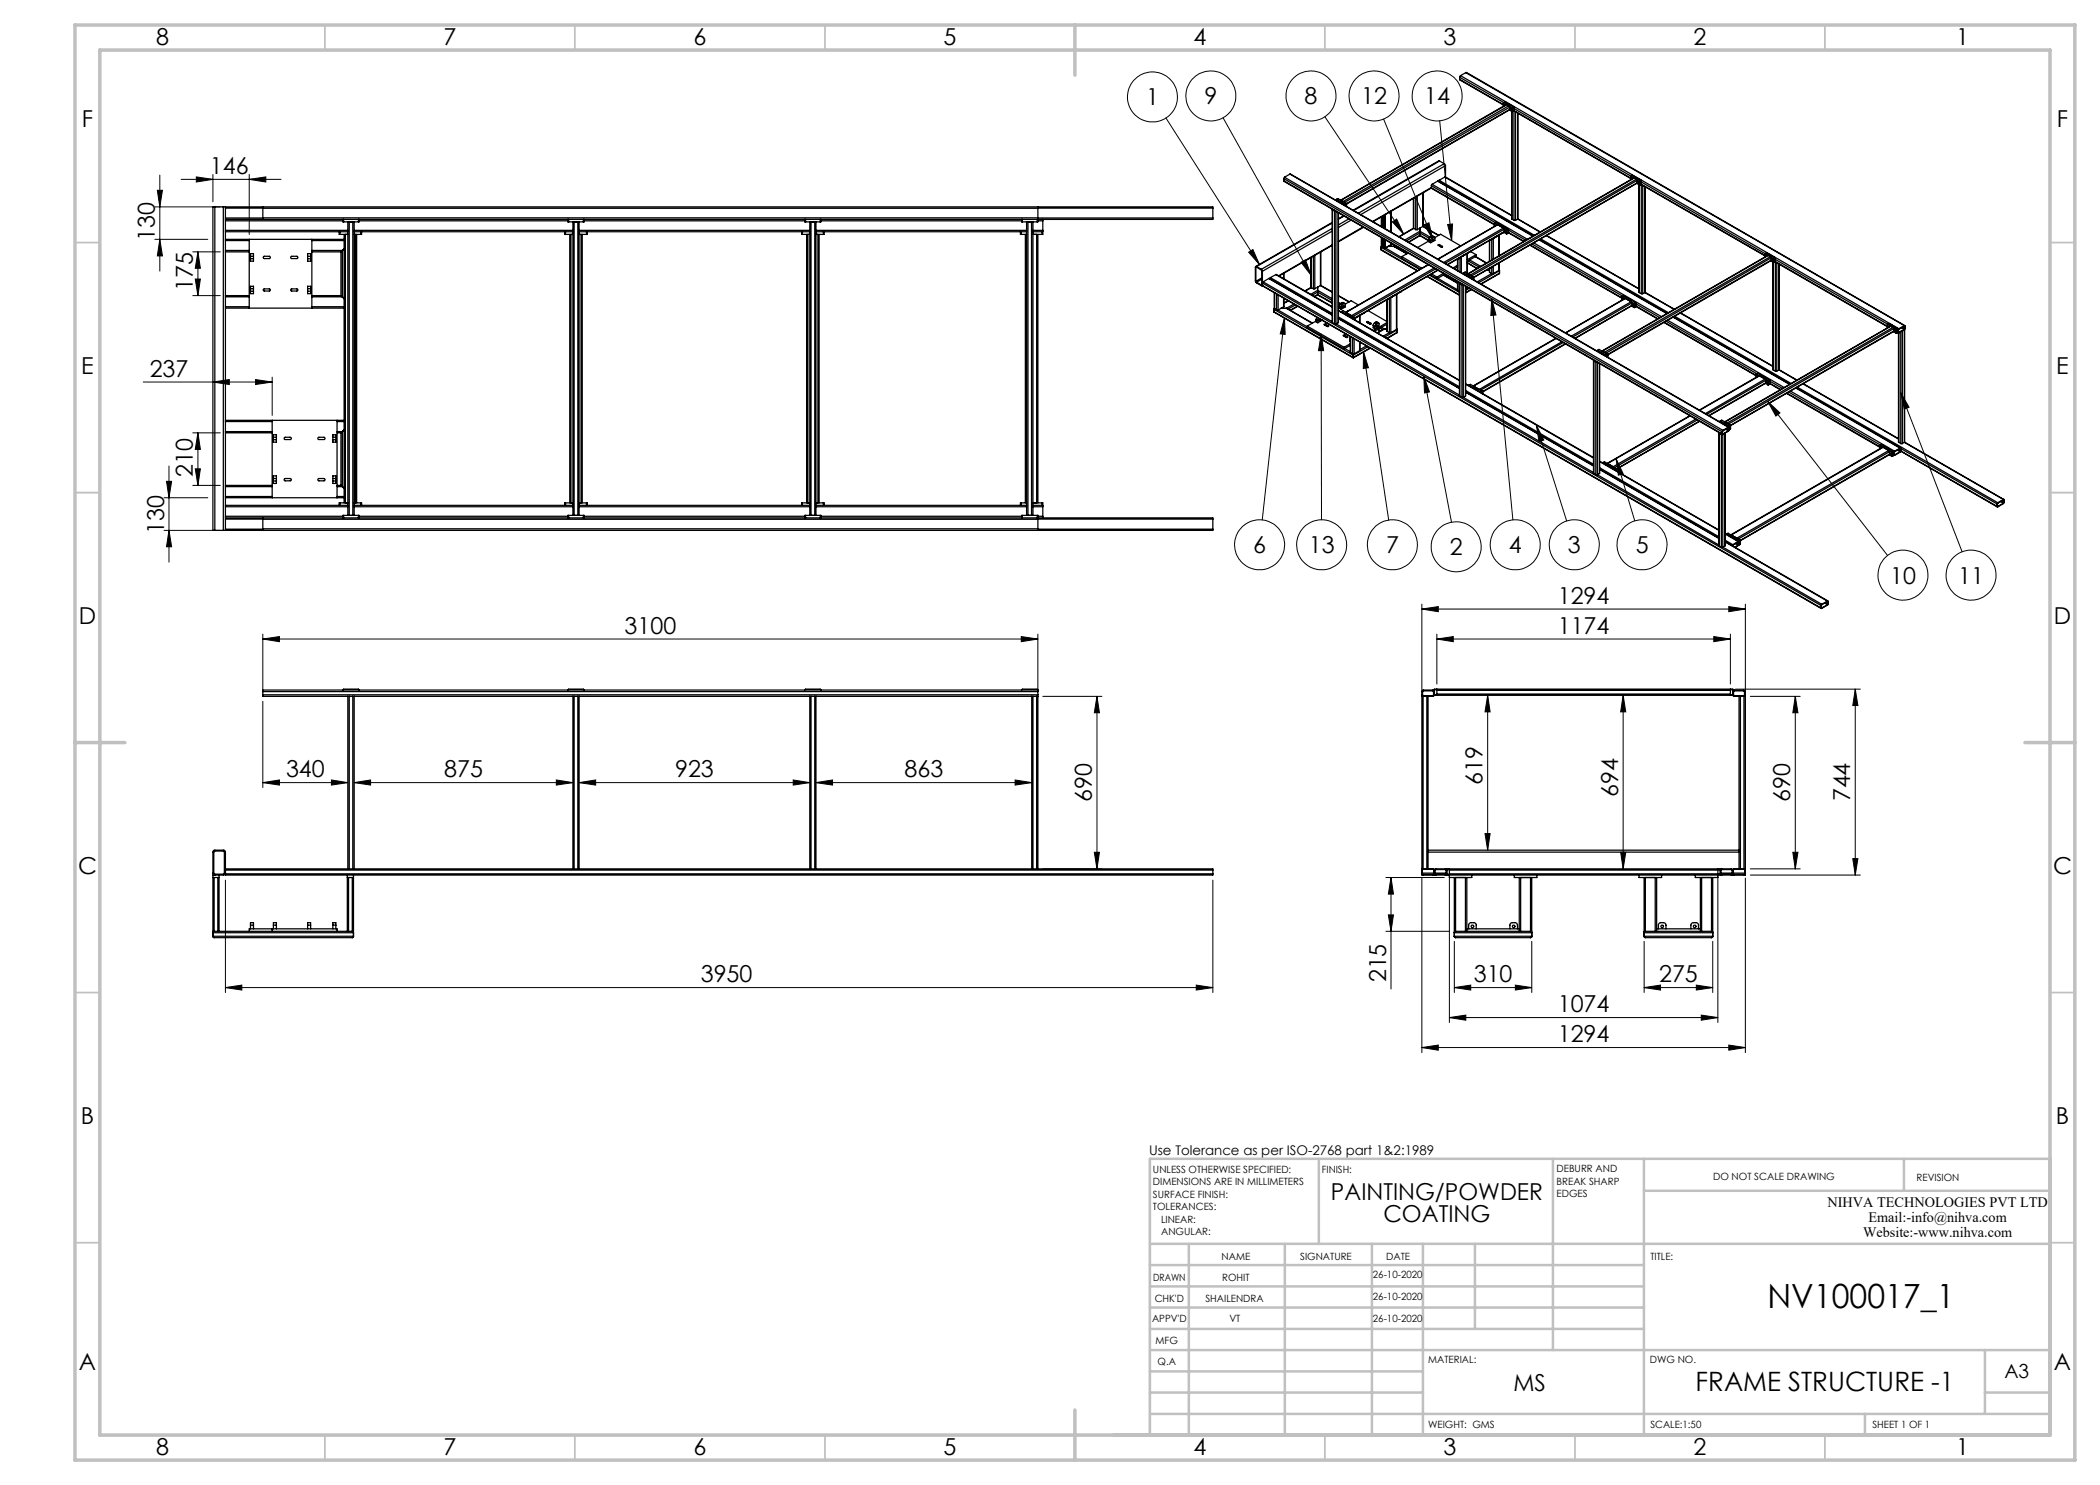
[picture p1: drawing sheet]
<svg xmlns="http://www.w3.org/2000/svg" width="420mm" height="297mm" viewBox="0 0 420 297" stroke-linecap="round" stroke-linejoin="round" font-family="sans-serif">
<g fill="none" stroke="#c0c0c0" stroke-width=".35">
<path d="M65 5v5M115 5v5M165 5v5M265 5v5M315 5v5M365 5v5M15 48.5h5M410 48.5h5M15 98.5h5M410 98.5h5M15 198.5h5M410 198.5h5"/>
<path d="M15 248.5h5M410 248.5h5M65 287v5M115 287v5M165 287v5M265 287v5M315 287v5M365 287v5"/>
</g>
<g fill="none" stroke="#c0c0c0" stroke-width=".5">
<path d="M263.8 231.8v17M310.6 231.8v38.2M328.8 231.8v55.2M328.8 238.2h81.2M380.8 231.8v6.4M410 231.8h-180v55.2M230 248.8h180M230 257.3h98.8M230 253h98.8M237.8 248.8v38.2M257 248.8v38.2M274.4 248.8v38.2"/>
<path d="M284.6 248.8v38.2M295 248.8v17M230 265.8h98.8M230 261.5h98.8M230 278.5h54.6M230 274.3h54.6M230 270h180M397 278.5h13M397 270v12.8M230 282.8h180M373 282.8v4.2"/>
</g>
<path d="M15 5h400v287h-400zM20 10h390v277h-390zM215 5v10M15 148.5h10M405 148.5h10M215 282v10" fill="none" stroke="#c0c0c0" stroke-width=".7"/>
<g fill="none" stroke="#000" stroke-width=".2">
<path d="M31.5 38.1h1l-.5 3.3zM32 35v19.2M36.2 35.9h20M39.3 35.4l3.3 .5-3.3 .5zM42.6 34.9v5.5M49.8 35.9l3.4-.5v1zM49.8 34.9v12M233.2 23.6l18.7 29.3M244.6 23.6l17.7 31.5M265 23.4l15.7 23.4M276.7 23.8l9.9 24M287.9 24.2l2.4 23.9"/>
<path d="M31 47.9h10.6M31 41.4h13.1M32 47.9l.5 3.3h-1zM38.6 50.4h5.5M38.6 59.1h5.5M39.1 55.8h1l-.5 3.3zM39.6 50.4l.5 3.3h-1zM39.6 50.4v8.7M249.7 50.4l.9-.5 1.3 3zM260.2 52.5l.9-.5 1.2 3.1zM278.5 44.4l.8-.6 1.4 3zM284.8 44.9l1-.3 .8 3.2z"/>
<path d="M289.5 44.9l1-.1-.2 3.3zM298.3 59.8l4.3 44.2M298.3 59.8l.9 3.2-1 .1zM28.6 76.4h25.8M42.6 76.4l3.3-.5v1zM51.1 75.9l3.3 .5-3.3 .5zM54.4 75.4v7.7M256.9 63.6l-4.5 40.4M256.9 63.6l.1 3.3-1-.1zM264.2 66.8l.1 37.2M264.2 66.8l.5 3.3h-1zM272.7 70.3l5 33.7"/>
<path d="M272.7 70.3l1 3.3-1 .1zM284.8 75.2l5.5 29.3M284.8 75.2l1.1 3.2-1 .2zM380.2 78.6l1.6 2.9-.9 .3zM380.2 78.6l12.2 31.8M32.8 99.6h8.8M33.3 96.3h1l-.5 3.3zM33.8 93.2v19.2M38.6 86.6h5.5M38.6 97.1h5.5M39.1 93.8h1l-.5 3.3zM39.6 86.6l.5 3.3h-1z"/>
<path d="M39.6 86.6v10.5M307.3 85l6 19.2M307.3 85l1.5 3-1 .3zM323.2 91.7l3.8 12.5M323.2 91.7l1.4 3.1-.9 .2zM353.6 80.3l2.4 2.3-.8 .6zM353.6 80.3l23.9 30.8M32.8 106.1h11.3M33.8 106.1l.5 3.3h-1zM52.6 127.8l3.3-.5v1zM52.6 126.8v11.2M52.6 127.8h155"/>
<path d="M204.3 127.3l3.3 .5-3.3 .5zM207.6 126.8v11.2M208.6 139.3h11.8M219.4 139.3v34.5M219.4 139.3l.5 3.3h-1zM284.4 121.8l3.3-.5v1zM284.4 120.8v17.5M284.4 121.8h64.7M287.4 127.8l3.3-.5v1zM287.4 127.8h58.7M287.4 126.8v10M297.5 139.1v30.9"/>
<path d="M297.5 139.1l.5 3.3h-1zM324.6 139.1l.6 3.3h-1.1zM324.6 139.1v34.7M342.8 127.3l3.3 .5-3.3 .5zM345.8 121.3l3.3 .5-3.3 .5zM346.1 126.8v10M347.1 137.8h25M349.1 120.8v17.5M350.1 139.3h9.9M359.1 139.3l.5 3.3h-1zM359.1 139.3v34.5M371.1 137.8v37.2"/>
<path d="M371.1 137.8l.5 3.3h-1zM52.6 156.5l3.3-.5v1zM52.6 140.3v17.2M52.6 156.5h17M66.3 156l3.3 .5-3.3 .5zM70.8 156.5l3.3-.5v1zM70.8 156.5h43.8M111.3 156l3.3 .5-3.3 .5zM115.8 156.5l3.3-.5v1zM115.8 156.5h46.2M158.6 156l3.4 .5-3.4 .5zM163.2 156.5l3.3-.5v1z"/>
<path d="M163.2 156.5h43.1M203 156l3.3 .5-3.3 .5zM45.1 176v22.5M208.6 173.8h11.8M218.9 170.5h1l-.5 3.3zM242.6 176v22.5M277.2 175.5h11.7M278.2 175.5v22.3M278.2 175.5l.5 3.3h-1zM284.4 175.6v34.9M289.9 175v29.5M297 166.7h1l-.5 3.3z"/>
<path d="M324.1 170.5h1.1l-.6 3.3zM343.6 175v29.5M349.1 175.6v34.9M350.1 175h22M350.1 173.8h9.9M358.6 170.5h1l-.5 3.3zM370.6 171.7h1l-.5 3.3zM45.1 197.5l3.3-.5v1zM45.1 197.5h197.5M239.3 197l3.3 .5-3.3 .5zM277.2 186.3h12.7M277.7 183h1l-.5 3.3z"/>
<path d="M290.9 197.5l3.2-.5v1zM290.9 197.5h15.5M290.9 188.3v10.2M303.1 197l3.3 .5-3.3 .5zM306.4 188.3v10.2M328.8 197.5l3.3-.5v1zM328.8 197.5h13.7M328.8 188.3v10.2M339.3 197l3.2 .5-3.2 .5zM342.5 188.3v10.2M284.4 209.5l3.3-.5v1zM284.4 209.5h64.7"/>
<path d="M289.9 203.5l3.3-.5v1zM289.9 203.5h53.7M340.3 203l3.3 .5-3.3 .5zM345.8 209l3.3 .5-3.3 .5z"/>
<circle cx="230.5" cy="19.4" r="5"/>
<circle cx="242.2" cy="19.2" r="5"/>
<circle cx="262.2" cy="19.2" r="5"/>
<circle cx="274.8" cy="19.2" r="5"/>
<circle cx="287.4" cy="19.2" r="5"/>
<circle cx="251.9" cy="109" r="5"/>
<circle cx="264.3" cy="109" r="5"/>
<circle cx="278.5" cy="109" r="5"/>
<circle cx="291.2" cy="109.4" r="5"/>
<circle cx="303" cy="109" r="5"/>
<circle cx="314.8" cy="109" r="5"/>
<circle cx="328.4" cy="109" r="5"/>
<circle cx="380.6" cy="115" r="5"/>
<circle cx="394.2" cy="115" r="5"/>
</g>
<g fill="#000">
<path d="M39.3 35.4l3.3 .5-3.3 .5zM49.8 35.9l3.4-.5v1z"/>
<path d="M32 47.9l.5 3.3h-1zM31.5 38.1h1l-.5 3.3zM370.6 171.7h1l-.5 3.3zM371.1 137.8l.5 3.3h-1zM297 166.7h1l-.5 3.3zM297.5 139.1l.5 3.3h-1z"/>
<path d="M249.7 50.4l.9-.5 1.3 3zM284.8 75.2l1.1 3.2-1 .2zM307.3 85l1.5 3-1 .3zM298.3 59.8l.9 3.2-1 .1zM323.2 91.7l1.4 3.1-.9 .2zM256.9 63.6l.1 3.3-1-.1zM272.7 70.3l1 3.3-1 .1zM278.5 44.4l.8-.6 1.4 3zM260.2 52.5l.9-.5 1.2 3.1zM353.6 80.3l2.4 2.3-.8 .6zM380.2 78.6l1.6 2.9-.9 .3zM284.8 44.9l1-.3 .8 3.2zM264.2 66.8l.5 3.3h-1zM289.5 44.9l1-.1-.2 3.3z"/>
<path d="M51.1 75.9l3.3 .5-3.3 .5zM42.6 76.4l3.3-.5v1z"/>
<path d="M33.3 96.3h1l-.5 3.3zM33.8 106.1l.5 3.3h-1zM359.1 139.3l.5 3.3h-1zM358.6 170.5h1l-.5 3.3z"/>
<path d="M39.6 86.6l.5 3.3h-1zM39.1 93.8h1l-.5 3.3zM39.6 50.4l.5 3.3h-1zM39.1 55.8h1l-.5 3.3zM278.2 175.5l.5 3.3h-1zM277.7 183h1l-.5 3.3z"/>
<path d="M219.4 139.3l.5 3.3h-1zM218.9 170.5h1l-.5 3.3zM324.6 139.1l.6 3.3h-1.1zM324.1 170.5h1.1l-.6 3.3z"/>
<path d="M284.4 121.8l3.3-.5v1zM345.8 121.3l3.3 .5-3.3 .5z"/>
<path d="M70.8 156.5l3.3-.5v1zM111.3 156l3.3 .5-3.3 .5zM115.8 156.5l3.3-.5v1zM158.6 156l3.4 .5-3.4 .5z"/>
<path d="M163.2 156.5l3.3-.5v1zM203 156l3.3 .5-3.3 .5zM52.6 156.5l3.3-.5v1zM66.3 156l3.3 .5-3.3 .5z"/>
<path d="M239.3 197l3.3 .5-3.3 .5zM45.1 197.5l3.3-.5v1zM204.3 127.3l3.3 .5-3.3 .5zM52.6 127.8l3.3-.5v1zM303.1 197l3.3 .5-3.3 .5zM290.9 197.5l3.2-.5v1zM340.3 203l3.3 .5-3.3 .5zM289.9 203.5l3.3-.5v1zM345.8 209l3.3 .5-3.3 .5zM284.4 209.5l3.3-.5v1z"/>
<path d="M339.3 197l3.2 .5-3.2 .5zM328.8 197.5l3.3-.5v1zM342.8 127.3l3.3 .5-3.3 .5zM287.4 127.8l3.3-.5v1z"/>
</g>
<g fill="none" stroke="#000" stroke-width=".25">
<path d="M291.9 15.9l8.8 5.1M291.9 15.4v.5M291.9 15.4l8.9 5.1M291.9 15.9l8.8 5M292.1 15.1l-.2 .3M292.1 15.1l87.7 50.7M293.2 14.5h.1l87.7 50.6M293.2 14.5l-1.1 .6M293.2 14.5l87.7 50.6M256.8 36.2l87.7 50.7M256.8 35.7l87.6 50.7M256.8 36.2l87.6 50.6"/>
<path d="M256.8 35.7v.5M256.9 35.5l-.1 .2M256.9 35.5l87.7 50.6M258 34.8l87.8 50.6M258 34.8l-1.1 .7M258 34.8l87.7 50.6M267.3 39.9l-.1 .2M267.3 39.9l1.7 .9M267.3 39.9l.3-.2 1.6 1M282.7 39.7l.1 6M282.8 39.6v6.1M283.1 39.4v6.5"/>
<path d="M283.5 39.3v6.6M284.6 38.6v6.7M286.3 37.6l12.5 7.3M286.3 37.6l-11.7 6.7M286.3 37.1v.5M286.3 37.1l12.7 7.4M286.3 37.6l12.5 7.2M286.3 37.5l-11.8 6.8M286.4 36.9l-.1 .2M286.4 36.9l19.1 11M287.5 36.2l19.1 11M287.5 36.2l-1.1 .7"/>
<path d="M287.8 36.1l-.1 .2M287.8 36.1l19.1 11M287.9 32.2h-.1l-17.2 9.8M287.9 32.2l1 .5M287.9 32.2l-17.2 9.9M288.9 32.7l.2 .4M288.9 32.7l-17.2 9.9M289 35.4l13.3 7.7M289 35.4l-1.2 .7M289.1 33.1v2.3M289.1 33.1l-17 9.8M300.8 20.5l-.1 .7"/>
<path d="M300.8 20.5l1.6 1M300.8 20.5l.3-.1 1.6 .9M301.1 21l-.2-.1v.2M301.4 20.9l-33.3 19.1M301.4 20.9l-33.2 19.2 .4 .2 33.2-19.2M301.4 20.9l.4 .2M301.8 21.1l.2 .3M301.9 22l.5 .3M302 21.9l-32.7 18.9M302 21.4v.5M302 21.4l-33.1 19.1M302 21.9l-32.7 18.8"/>
<path d="M302.3 22.3l.1 21.5M302.4 22.3v21.5M302.4 21.5l.1 .2M302.5 21.7v.6M302.5 22.3h-.1M302.7 22.2l23.4 13.5M302.7 21.3l-.3 .2M302.7 21.3l.1 .2M302.7 22.2l-.3 .1M302.8 22.2v21.9M302.8 22.1l23.3 13.5M302.8 21.5l-.3 .2"/>
<path d="M302.8 22.1l-.3 .2M302.8 21.5v.6M302.8 22.1l-.1 .1M302.8 21.7l23.4 13.5M303.1 22.4v21.7M303.5 22.6v21.2M326.2 35.2l.3-.1 1.7 1M326.2 35.2l-.1 .7M326.2 35.2l1.7 1M326.5 35.7l-.1-.1v.2M326.8 35.6l-33.2 19.1M326.8 35.6l-33.1 19.2 .4 .2 33.2-19.2"/>
<path d="M326.8 35.6l.5 .2M327.3 35.8l.1 .3M327.3 36.7l.6 .3 .3-.1M327.4 36.6l-32.6 18.9M327.4 36.1v.5M327.4 36.1l-33 19.1M327.4 36.6l-32.7 18.9M327.8 37v21.5M327.9 36.2l.1 .1M328 36.3v.7l.3-.2M328.2 36.9l24.8 14.2M328.2 36.1l-.3 .1"/>
<path d="M328.2 36.1l.1 .1M328.2 36.8l24.8 14.3M328.3 36.2l-.3 .1M328.3 36.2v.6M328.3 36.9v21.8M328.3 36.8l-.1 .1M328.3 36.4l24.7 14.3M328.5 37.1v21.6M329 37.3v21.2M329 37.4v21.1M43 41.4h-.4v64.7h.4M43 41.4h1.7"/>
<path d="M43 41.4v64.7M44.7 41.4h.4M44.7 41.4v64.7M45.1 41.4h197.5v.2M45.1 41.4v64.7M45.1 47.9h23.7M45.1 50.4h4.7M45.1 59.1h4.7M45.1 46.4h24.5M45.1 50.1h4.7M45.1 48.1h4.7M45.1 59.4h4.7"/>
<path d="M45.1 44.2h23.5M45.1 46.1h24.5M45.1 41.6h7.5M45.1 43.6h7.5M49.8 47.9v13.7M50.1 51.3v-.6h.6v.6M50.1 51.7v.5h.6v-.5M50.1 57.7v-.4h.6v.4M50.1 58.2v.5h.6v-.5M50.1 51.3v.4M50.1 57.7v.5M50.1 51.3h.6"/>
<path d="M50.1 57.7h.6M50.1 58.2h.6M50.1 51.7h.6M50.7 51.3v.4M50.7 57.7v.5M52.6 41.4v.3M52.6 43.6v.3M52.6 41.7v1.9M52.6 43.6h155M52.6 41.7h155M52.7 57.9l1.2-.1 .2 .2-.2 .2h-1.1zM52.7 51.3h1.2l.2 .2-.2 .2h-1.1l-.2-.2z"/>
<path d="M58.1 51.4l.2-.1h1.1l.2 .2-.2 .2h-1.1zM58.1 57.9l1.3-.1 .2 .2-.2 .2h-1.1zM61.5 57.7v-.4h.6v.4M61.5 58.2v.5h.6v-.5M61.5 51.3v-.6h.6v.6M61.5 51.7v.5h.6v-.5M61.5 51.3v.4M61.5 57.7v.5M61.5 51.3h.6M61.5 57.7h.6M61.5 58.2h.6M61.5 51.7h.6"/>
<path d="M62.1 51.3v.4M62.1 57.7v.5M62.4 47.9v13.7M62.4 50.4h5.8M62.4 59.1h5.8M62.4 50.1h6.1M62.4 48.1h6.4M62.4 59.4h6.1M67.8 46.4v.5h1.8M68 46.4v.5M68.2 59.1l.3 .3M68.2 50.4v8.7"/>
<path d="M68.5 50.1l-.3 .3M68.5 59.4l.3 .4M68.5 50.1v9.3M68.6 43.9v.5h3.2v-.5M68.7 43.9v.5M68.8 49.7l-.3 .4M68.8 46.9v53.7M69.1 46.9v53.7M69.6 44.4v58.7M69.9 44.4v58.7M70.6 44.4v58.7M70.8 44.4v58.7"/>
<path d="M70.8 46.4h43.8M70.8 46.1h43.8M71.1 46.9v53.7M71.3 46.9v53.7M71.7 43.9v.5M71.8 44.2h41.8M72.2 46.4v.5M72.3 46.4v.5h-1.5M113 46.4v.5h1.6M113.1 46.4v.5M113.6 43.9v.5h3.2v-.5M113.7 43.9v.5"/>
<path d="M113.9 46.9v53.7M114.2 46.9v53.7M114.6 44.4v58.7M114.8 44.4v58.7M115.6 44.4v58.7M115.8 44.4v58.7M115.8 46.4h46.2M115.8 46.1h46.2M116.2 46.9v53.7M116.5 46.9v53.7M116.7 43.9v.5M116.8 44.2h44.1"/>
<path d="M117.3 46.4v.5M117.4 46.4v.5h-1.6M160.3 46.4v.5h1.7M160.5 46.4v.5M160.9 43.9v.5h3.3v-.5M161.1 43.9v.5M161.3 46.9v53.7M161.6 46.9v53.7M162 44.4v58.7M162.2 44.4v58.7M162.9 44.4v58.7M163.2 44.4v58.7"/>
<path d="M163.2 46.4h42.1M163.2 46.1h42.1M163.6 46.9v53.7M163.8 46.9v53.7M164 43.9v.5M164.2 44.2h40.1M164.7 46.4v.5M164.8 46.4v.5h-1.6M204.1 46.4v.5h1.2M204.2 46.4v.5M204.5 43.9v.5M205.1 46.9v53.7"/>
<path d="M205.3 44.4v58.7M205.6 44.4v58.7M206.3 44.4v58.7M206.6 44.4v58.7M206.6 46.4h2M206.6 46.1h2M207.3 46.9v53.7M207.4 43.9v.5M207.6 41.4v.3M207.6 43.6v.8h-3.3v-.5M207.6 41.7v1.9M207.6 46.9v53.7"/>
<path d="M207.6 44.2h1M207.6 41.6h35M207.6 43.6h35M208.4 46.4v.5M208.6 43.9v.3M208.6 46.1v.3M208.6 44.2v1.9M208.6 46.4v.5h-2M242.6 43.6v.3h-197.5M242.6 41.6v2M251.2 56.3l.1 .1M251.2 53.5v2.8"/>
<path d="M251.3 53.3l-.2 .1v3l1.2 .8 .2-.2M251.3 53.4l-.1 .1M251.3 53.4l1.1 .7v2.8M251.3 53.3l1 .6M251.3 56.4l1 .6M252.3 53.9l.2 .4M252.4 56.9l-.1 .1M252.4 55.6l-1.2 .7M252.4 55.8l-1.1 .6M252.5 57.1l111.7 64.6M252.5 57.1h-.1M252.5 57.1l111.7 64.5"/>
<path d="M252.5 54.3v2.8M252.6 56.4l-.1 .2 111.7 64.5M252.6 56.4l13.9 7.9M253.8 55.7l12.7 7.3M253.8 55.7l-1.2 .7M254.1 55.5l-.2 .2M254.1 55.5l12.4 7.2M254.8 58.5l.1 3.3M254.9 58.6v3.2M255.2 54.9l11.3 6.4M255.2 54.9l-1.1 .6M255.2 54.9l11.3 6.6"/>
<path d="M255.3 58.8v3.2M255.6 59v3M256.7 54.7v1M256.7 59.6v1.7M256.8 59.7l-.1 1.6M256.8 54.6v1.2M262.2 57.4l.1 .1M262.2 51.5v5.9M262.2 57.5l-1.3 .7M262.3 57.5l.4 .2M262.3 51.5v6M262.3 57.5l-1.3 .7"/>
<path d="M262.7 57.7h.3M262.7 51.3v6.4M263 51.1v6.6M263.5 58.1v.3M263.5 58.9v.1M263.5 59l3 1.6M263.5 59l-.6 .3M263.5 57.4v.7M263.5 58.4v.5M263.5 58.1l3 1.7M263.5 58.4l3 1.7M263.5 58.9l3 1.7"/>
<path d="M263.5 58.1l-1.4 .8M263.5 58.4l-1.1 .7M263.5 58.9l-.6 .4M264.1 57.1l-1.1 .6M264.1 50.4v6.7M264.1 57.1l2.4 1.4M264.1 57.1l2.4 1.3M264.2 50.4l-.1 6.7M266.5 41.9v.1M266.5 41.9v22.7M266.5 44.5l-15.4 8.8M266.5 49.1l-10.7 6.1"/>
<path d="M266.5 49l-10.8 6.2M266.5 45.7l-14.2 8.2M266.5 46.2l-14 8.1M266.5 44.6l-15.2 8.7M266.5 42l.4 .2M266.5 42v22.6M266.6 41.9h.1M266.6 41.9l.4 .3M266.9 42.2l.3 .1M266.9 42.2v22.6M267 42.2h.1M267.2 42.3v22.5"/>
<path d="M267.6 42.5v22.1M267.7 42.6l-.1 22M267.7 59.1l2.1 1.3M267.7 59.2l2.1 1.2M268.7 43.2l-1 .5M268.8 43.2l-1.1 .6M269 40.8v.2M269 41v.1M269.2 40.7l-.2 .1M269.2 40.7l.1 .1M269.3 40.8l-.3 .2M269.3 40.8v.5"/>
<path d="M269.8 43.8l-2.1 1.2M270.2 44l-2.5 1.5M272.6 45.4l-4.9 2.9M272.7 45.5l-5 2.9M276.2 49.9l.1 .2M276.2 49.5v.4M276.2 49.5l7.8 4.4M276.2 49.9l7.3 4.2M276.3 49.4l-.1 .1M276.3 47.6l.1 1.8M276.3 50.1l7.2 4.1M276.3 43.4v1.9"/>
<path d="M276.4 49.4l.4 .2M276.4 43.3v2.1M276.4 47.6v1.8M276.8 49.6h.3M276.8 43.1v2.5M276.8 47.8v1.8M277.1 49.6l3.3 1.9M277.1 42.9v2.9M277.1 48v1.6M277.4 59.9l.1 6.4M277.5 59.9v6.4M277.6 49.3h1.2"/>
<path d="M277.9 59.7v6.8M278.2 49l-1.1 .6M278.2 42.3v4.1M278.2 48.6v.4M278.3 48.7l-.1 .3M278.3 42.2v4.3M278.8 49.3l2.6 1.4M278.8 49.3l2.5 1.5M279 49.1l-.2 .2M279.3 49.3l-.2 .1M279.4 58.8l-.1 7.1M279.8 49.5l-.3 .2"/>
<path d="M279.8 49.6l-.2 .1M280 58.5h.1M280 58.5l-2.6 1.4M280.4 51.3v.4l3.7 2.1M280.4 51.3l4 2.4M281.6 50.6l-1.2 .7M282.7 45.6l-2.9 1.7 3-1.6M282.8 45.7l.3 .2M283.1 45.9h.4M284 46.2v.4M284 47.1h.1M284 47.1l1.8 1.1-2.3 1.3"/>
<path d="M284 47.1l-2.3 1.4M284 45.6v.6M284 46.6v.5M284 46.2l2 1.2M284 46.6l1.8 1.1M284 47.1l1.8 1M284 46.2l-3 1.8M284 46.6l-2.7 1.6M284 47.1l-2.3 1.3M284.6 45.3l-1.1 .6M284.6 45.3l3.1 1.8M284.6 45.3l3.2 1.8"/>
<path d="M285.6 52.9l-16.5 9.6M285.7 52.9l-16.5 9.6 1.1 .6 16.5-9.5M285.8 47.9l.3 .2M285.8 47.9v.5l.3 .1M285.9 55l6 3.5M286 55l1.4 .7M286.1 47.4l-.3 .5M286.1 47.4l.3 .2M286.1 48.1v.4M286.3 54.8l1.1 .6M286.3 47.2l.6 .2M286.3 47.2l-.2 .2"/>
<path d="M286.3 47.2l.4 .2M286.4 47.6l-.3 .5M286.7 47.4l.3 .1v.6l-.9 .4M286.7 47.4l-.3 .2M287 47.5l1.1-.7 4 2.4M287.1 53.8l-16.5 9.5M287.4 55.4v.3M287.5 54l-16.5 9.6M287.5 55.7l4 2.3M287.6 54l-16.6 9.6M287.9 48.9l-.3 .1 .7 .5 .2-.2M287.9 48.9l.6 .4"/>
<path d="M287.9 48.9v.3M288.5 49.3v.1M288.7 54.7l-1.3 .7M288.7 55l2.8 1.7M288.7 55l2.8 1.6M289 54.9l-1.6 .8M291.5 56.3l.1 1.8M291.5 51.8v2.3M291.5 53.1l-.9 .5M291.5 53.4l-.6 .4M291.6 51.8h.1M291.6 58.1l.3 .2"/>
<path d="M291.6 51.7v2.4M291.6 56.4v1.7M291.9 56.6l.1 22.6M291.9 59l-6.5-3.7 6.5 3.8M291.9 56.5l.1 .2M292 56.7l.4 .2M292 56.7v22.5M292 56.6v.1M292 51.5v2.9M292 56.7l.5 .2M292.3 54.5v-3.1l1.1-.7v3.9M292.4 56.9l.2 .1"/>
<path d="M292.4 56.9v22.6M292.5 56.9h.1M292.7 57v22.5M292.7 54.6v.2M292.7 54.6l1.7 .9M292.7 54.6l.3-.2 1.7 1M293.1 57.2v22M293.4 57.7l-.3 .2M293.4 57.4v.3M293.5 57.5l-.1 .2M293.5 52.5l1.9 1.2-1.9-1.1M293.5 50.7v4"/>
<path d="M293.5 57.5h.1M293.6 52.2l2.2 1.2M293.8 57.7l-.7 .4M293.9 52l2.2 1.3M294.1 50.3h.1M294.1 50.3l1.1 .6M294.1 50.3l-2.5 1.5M294.3 57.9l-1.2 .6M294.3 57.9l-1.2 .7M294.4 55.5l.1 .2M294.5 55.7v.1M294.7 55.4l-.3 .1"/>
<path d="M294.7 55.4l.1 .1M294.8 55.5l-.3 .2M294.8 55.5v.5M295.1 51.3l2.2 1.3M295.2 50.9l-1.7 1M295.2 50.9v.4l-1.7 .9M297.4 54h.5M297.9 54.4v.1M297.9 53.7v.8M297.9 54.5l.4 .2M298.3 54.7h.4M298.3 54.7l-2.8 1.7"/>
<path d="M298.3 47.9v4.1M298.3 53.4v1.3M298.7 53.3v1.4M298.9 44.6v.7M298.9 44.6l2.4 1.4M298.9 44.6l.3-.2 2.4 1.4M299.2 45.1l-.2-.1v.2M299.5 44.9l-12 6.9M299.5 44.9l1.2 .7M299.5 44.9l-11.9 7M299.8 51.2v-4.1l-1.1 .6v4.1M299.8 54.1l-1.1 .6"/>
<path d="M299.8 52.6v1.5M299.8 54l.1 .1zM299.8 54v.1M299.8 47v4.1M299.8 52.6v1.4M299.8 54.7l-3.6 2.1M299.9 54.6l-.1 .1M299.9 54.1v.5M299.9 54.1l-4.2 2.4M299.9 54.6l-3.7 2.2M300.5 46.6h.1M300.5 46.6l-2.6 1.5v4.2"/>
<path d="M300.7 45.6l.1 .3M300.7 45.6l-12 6.9M300.7 46.5l.6 .3M300.8 46.4l-11.3 6.5M300.8 45.9v.5M300.8 45.9l-11.8 6.8M301.3 46l.1 .1M301.4 46.7l-.1 .1M301.4 46.1v.6M301.6 45.8l-.3 .2M301.6 45.8l.1 .2M301.7 46.6l3 1.7"/>
<path d="M301.7 46l-.3 .1M301.7 46.6l-.3 .1M301.7 46v.6M301.7 46.6l-.4 .2M301.7 46l3.5 2M301.7 46.5l3.1 1.8M302.4 43.8l.4 .3M302.8 44.1h.3M303.5 43.8l-.4 .3M303.5 43.8l4.5 2.6M303.6 43.7l-.1 .1M303.6 43.8l4.5 2.6"/>
<path d="M306 49l18.4 10.7M306 49l18.4 10.6M306.4 48.8l18.2 10.5M306.7 48.6l25.6 14.7M307.8 48l25.6 14.7M307.9 47.9l25.5 14.8M308.1 47.8l25.6 14.7M309.2 47.1l18.6 10.7M309.3 47.1l18.5 10.6M324.4 59.3v.7M324.4 59.3l2.4 1.4M324.4 59.3l.3-.1 2.4 1.3"/>
<path d="M324.8 59.8l-.2-.1v.2M325.1 59.7l-12 6.9M325.1 59.7l1.1 .7M327.8 58.5l.5 .2M328.3 58.7h.2M329 58.5l-.5 .2M329 58.5l5.8 3.4M329 58.5l5.9 3.3M353 50.7v.7M353 50.7l1.7 1M353 50.7l.3-.2 1.7 1M353.3 51.2l-.2-.1 .1 .2"/>
<path d="M353.7 51.1l-33.3 19.1M353.7 51.1l-33.2 19.1 .4 .3 33.2-19.2M353.7 51.1l.4 .2M354.1 51.3l.1 .3M354.1 52.2l.6 .3M354.2 52l-32.6 19M354.2 51.6v.4M354.2 51.6l-33 19.1M354.2 52l-32.7 18.9M354.4 51.8l.2 .1v.2zM354.6 52.4v21.6M354.6 52.5v21.5"/>
<path d="M354.7 51.7l.1 .1M354.8 51.8v.7M354.8 52.5h-.1M355 52.3l22.5 13M355 51.5l-.3 .2M355 51.5l.1 .1M355.1 51.6l-.3 .2M355.1 52.3l-.3 .2M355.1 51.6v.7M355.1 52.4v21.8M355.1 52.3l-.4 .2M355.1 51.9l22.5 13"/>
<path d="M355.4 52.6v21.6M355.8 52.8v21.2M45.1 61.6h23.7M45.1 61.3h4.7M62.4 61.3h6.4M254.7 62.3l.1 .1M254.7 61.8v.5M254.7 61.8l16 9.2M254.7 62.3l16 9.2M254.8 61.7h.1M254.8 61.7l-.1 .1M254.8 62.4l15.9 9.2"/>
<path d="M254.9 61.8l.4 .2M255.3 62h.3M255.6 62l5.8 3.4M256.2 61.7h1.1M256.7 61.3l-1.1 .7M257.3 61.7l5.2 2.9M257.3 61.7l5.1 3M257.6 60.1l-.8 .5M257.7 60.2l-.9 .5M258.8 60.8l-1.5 .9M259.1 61l-1.5 .8M259.5 61.2l-1.4 .9"/>
<path d="M259.6 61.2l-1.5 .9M261.4 65.2l7.4 4.3M261.4 65.2v.3l7.4 4.3M263.2 64.2l-1.8 1M263.2 63.9l.4 .2M263.2 63.9v.5l.4 .2M263.4 63.5l-.2 .4M263.6 64.1v.5M263.7 63.7l-.1 .4M264 63.8h-.1a.17 .17 0 0 0-.1 .3 .17 .17 0 0 0 .3 .1 .17 .17 0 0 0 0-.3M264.1 63.9h.1M264.4 64.1h.1"/>
<path d="M264.4 64.1l-.8 .5M265.1 64.8l-.3 .1 .7 .4h.2v-.1M265.1 64.8l.6 .4M265.1 64.8v.3M265.7 65.2v.1M266.5 64.6l.4 .2M266.9 64.8h.3M267.2 64.8l24.7 14.2M267.6 64.6l-.4 .2M267.7 62.1l24.2 14M267.7 63.7l24.2 14-24.2-14M267.7 61.4l.2 .1-.2 .1"/>
<path d="M267.7 60.5l.4 .2M267.7 63.4l24.2 14M267.7 62.2l24.2 13.9M267.7 60.8l.2 .2M267.7 61.3l.2 .1M267.9 61.2l.3 .2M267.9 61.2v.5l.3 .2M268.2 60.7l-.3 .5M268.2 60.7l.3 .2M268.2 62.3v.1M268.2 61.4v.5M268.3 62.3l.3-.2 2.3 1.4"/>
<path d="M268.3 62.3h-.1M268.3 62.3l2.4 1.4M268.5 60.5l.5 .2M268.5 60.5l-.3 .2M268.5 60.5l.3 .2M268.5 60.9l-.3 .5M268.8 60.7l.3 .1v.6l-.9 .5M268.8 60.7l-.3 .2M268.8 69.5v.3M268.9 67l-.3 .1 .7 .4h.2v-.2M268.9 67l.6 .3M268.9 67v.3"/>
<path d="M269 69.7l1.1 .6M269.1 60.8l1.1-.7 1.5 .9M269.5 67.3v.2M269.7 62.1l-.2 .1M269.9 67.8l.2 .5M269.9 67.8h.2M270.1 67.3v3.3M270.1 67.5l-.2 .3M270.1 68.8l-1.3 .7M270.1 69.1l-1.3 .7M270.1 70.6l.4 .2M270.5 70.8h.3"/>
<path d="M270.5 67.6v3.2M270.7 70.8v.2zM270.7 71.5v.1M270.7 71v.5M270.7 63.7v.1M270.7 63.8h.1M270.8 67.8v3M270.9 63.5l-.2 .2M270.9 63.5l.1 .1M271 63.6l-.3 .2M271 63.6v.4M271.9 70.1l-1.1 .7"/>
<path d="M271.9 63.1v1.4M271.9 68.4v1.7M272 68.4l-.1 1.7M272 63.1v1.5M272.1 68.5l-.1 .1M272.2 68.5l-.2 .1M272.7 62.7h.1M272.7 62.7l-1.7 .9M273.3 69.2l-1.3 .7M273.6 69.4l-2.9 1.6M273.6 64.3l-.3 .1 .7 .4h.2v-.1M273.6 62.1l3.8 2.2"/>
<path d="M273.6 64.3l.6 .4M273.6 64.3v.3M274 69.6l-3.3 1.9M274.1 69.6l-3.4 2M274.2 64.7v.1M274.6 65l.4 .3M274.6 65v.5l.4 .3M274.9 64.6l-.3 .4M274.9 64.6l.3 .2M275 65.3v.5M275.2 64.4l.5 .2M275.2 64.4l-.3 .2"/>
<path d="M275.2 64.4l.3 .2M275.2 64.8l-.2 .5M275.5 64.6l.3 .1v.6l-.8 .5M275.5 64.6l-.3 .2M275.6 65.9l.5 .3-.5-.3M276 65.6l.5 .3M276.3 65.5l.6 .3M276.9 65.8l-1.5 .8M276.9 65.8h.5M276.9 65.8l-1.4 .8M277.4 64.5l-2.8 1.6M277.4 64.8l-2.5 1.4"/>
<path d="M277.5 66.3l.4 .2M277.9 66.5h.3M277.9 66.5l-1.3 .7M279.3 65.9v-7l-1.1 .6v7M279.3 65.9l-1.1 .6M279.3 65.9l.1 .1M279.3 65.9h.1M279.4 66.6l-2 1.1M279.4 66.5v.1M279.4 66.5l-2 1.2M279.4 66v.5M279.4 66l-2.5 1.4"/>
<path d="M292 79.2l.4 .3M292.4 79.5h.3M292.7 79.5l26 15M293.1 79.2l-.4 .3M293.1 79.2h.1M293.1 76.8l25.6 14.7M293.1 78.4l25.6 14.7M293.1 78.1l25.6 14.7M293.1 76.8l25.6 14.8M293.1 78.5l25.6 14.7M293.7 77.1h.1M293.8 77l-.1 .1"/>
<path d="M293.8 77l2.4 1.4M293.8 77l.3-.1 2.4 1.3M296.2 78.4l.1 .2M296.3 78.6h.1M296.5 78.2l-.3 .2M296.5 78.2v.2M296.5 78.4l-.2 .2M296.5 78.4v.3M311.2 67.7l-16.6 9.5M311.2 67.7l-16.5 9.5 1.1 .7 16.5-9.5M312.6 68.5l-16.5 9.5M313.1 68.8l-16.6 9.5"/>
<path d="M313.1 68.8l-16.6 9.6M318.8 72.2l-.1-.2 .1 22.7M318.8 72.2l.4 .2M318.8 72.2v22.5M318.8 72.1h.1M318.8 72.1l.4 .3M319.2 72.4h.2M319.2 72.4v22.5M319.2 72.4h.1M319.5 72.5v22.4M319.5 70.1l-.1 .1M319.5 70.1l1.7 .9"/>
<path d="M319.5 70.1l.3-.2 1.7 .9M319.9 72.7v22M321.2 71l.1 .2M321.3 71.2v.1M321.5 70.8l-.3 .2M321.5 70.8l.1 .2M321.6 71l-.3 .2M321.6 71v.5M326.2 60.4l.2 .2M326.2 60.4l-11.9 6.8M326.3 61.2l.5 .3M326.4 61.1l-11.4 6.6"/>
<path d="M326.4 60.6v.5M326.4 60.6l-11.9 6.8M326.8 60.7l.1 .2M326.9 60.9l-.1 .6M327.1 60.5l-.3 .2M327.1 60.5l.1 .2M327.2 61.3l4.3 2.5M327.2 61.3h-.1M327.2 60.7l-.3 .2M327.2 61.3l-.4 .2M327.2 60.7v.6M327.2 60.8l4.8 2.7"/>
<path d="M327.2 61.2l4.4 2.5M332.8 64.5l18.4 10.6M332.8 64.4l18.4 10.7M333.2 64.2l18.2 10.6M333.6 64.1l23.2 13.4M334.6 63.4l23.3 13.5M334.7 63.4l23.3 13.4M334.9 63.2l23.3 13.5M336.1 62.6l18.5 10.7M336.1 62.6l18.5 10.6M351.2 75.5h.1M351.3 74.8l-.1 .7"/>
<path d="M351.3 74.8l2.3 1.4M351.3 74.8l.2-.2 2.4 1.4M351.5 75.3l-.1-.1v.2M351.9 75.2l-12 6.8M351.9 75.2l-12 6.9M351.9 75.2l1.1 .6M353 75.8l.2 .3M353 75.8l-11.9 6.9M353.1 76.7l.5 .3M353.2 76.5l-11.4 6.6M353.2 76.1v.4M353.2 76.1l-11.9 6.8"/>
<path d="M353.3 76.3l.3 .1v.2l-.3-.1zM353.6 76.2l.1 .1M353.7 76.9l-.1 .1M353.7 76.3v.6M353.9 76l-.3 .2M353.9 76l.1 .2M354 76.8l2.1 1.2M354 76.2l-.3 .1M354 76.8l-.3 .1M354 76.2v.6M354 76.8l-.4 .2M354 76.3l2.5 1.4"/>
<path d="M354 76.7l2.1 1.2M354.6 74l.5 .2M355.1 74.2h.3M355.8 74l-.4 .2M355.8 74l3.5 2.1M355.8 73.9v.1M355.8 73.9l3.6 2.1M357.3 78.7l18.6 10.7M357.4 78.6l18.5 10.7M357.8 78.4l18.3 10.6M358.1 78.2l20.8 12M359.2 77.6l20.8 12"/>
<path d="M359.2 77.5l20.9 12.1M359.4 77.4l40.2 23.1M360.6 76.8l19.1 11M360.6 76.7l19.1 11M377.6 64.9h-.1v.7M377.6 64.9l1.6 .9M377.6 64.9l.3-.2 1.6 1M377.9 65.4l-.3-.1 .1 .2M378.2 65.2l-33.3 19.2M378.2 65.2l-33.2 19.2 .4 .2 33.2-19.1M378.2 65.2l.4 .3M378.6 65.5l.1 .2"/>
<path d="M378.7 66.3l.5 .3 .3-.1M378.7 65.7v.5M378.7 65.7l-33 19.1M379.2 65.8l.1 .2M379.3 66v.6l.2-.1M379.5 66.5l.2 .1M379.5 65.7l-.3 .1M379.5 65.7l.1 .1M379.6 66.5l.2 .1M379.6 66.5h.1M379.6 65.8l-.3 .2M379.6 65.8v.7"/>
<path d="M379.7 66.4l.1 .1M379.7 66.6l.1 21.9M379.8 65.8l-.2 .2M379.8 66.6v21.9M380.2 66.4v22.3M380.3 65.5l.6 .4M380.5 65.4l.4 .3M380.9 65.1l.1 .1v.6l-.1 .2M380.9 65.2v.1M380.9 65.2l-1.2 .7v.5M380.9 65.9v22.6M380.9 65.1l-1.1 .7"/>
<path d="M380.9 66l-1.1 .6M380.9 65.9l-1.1 .6M380.9 65.9l-.4 .3v22.5M380.9 65.7v.2M380.9 65.3v.4M45.1 84.1h23.7M45.1 86.6h9.3M45.1 99.6h23.7M45.1 97.1h9.3M45.1 86.3h9.3M45.1 84.3h9.3M45.1 97.3h9.3"/>
<path d="M45.1 99.3h9.3M54.4 84.1v15.5M54.7 87.5v-.5h.6v.5M54.7 87.9v.5h.6v-.5M54.7 95.7v-.5h.6v.5M54.7 96.2v.5h.6v-.5M54.7 87.5v.4M54.7 95.7v.5M54.7 95.7h.6M54.7 87.5h.6M54.7 87.9h.6M54.7 96.2h.6"/>
<path d="M55.3 87.5v.4M55.3 95.7v.5M56.9 95.7h1.1l.3 .3-.2 .2h-1.1l-.2-.2zM56.9 87.5h1.1l.3 .2-.2 .2h-1.1l-.2-.1zM63.6 87.6l.2-.1h1l.2 .2-.2 .2h-1.1zM63.7 95.7h1.1l.2 .3-.2 .2h-1.1l-.1-.2zM66.6 87.5v-.5h.6v.5M66.6 87.9v.5h.6v-.5M66.6 95.7v-.5h.6v.5M66.6 96.2v.5h.6v-.5M66.6 87.5v.4M66.6 95.7v.5"/>
<path d="M66.6 95.7h.6M66.6 87.5h.6M66.6 87.9h.6M66.6 96.2h.6M67.2 87.5v.4M67.2 95.7v.5M67.4 84.1v15.5M67.4 86.6h.8M67.4 97.1h.8M67.4 86.3h1.1M67.4 84.3h1.4M67.4 97.3h1.1"/>
<path d="M67.4 99.3h1.4M68.2 97.1l.3 .2M68.2 86.6v10.5M68.5 86.3l-.3 .3M68.5 86.3v11M68.5 97.3l.3 .4M68.8 85.9l-.3 .4M318.8 94.7l.4 .2M319.2 94.9h.3M319.4 94.9l24.4 14.1M319.9 94.7l-.4 .2M319.9 92.2l23.9 13.8"/>
<path d="M319.9 93.8l23.9 13.8M319.9 93.6l23.9 13.7M319.9 92.3l23.9 13.8M319.9 93.9l23.9 13.8M320.5 92.6h.1M320.6 92.5l2.4 1.4M320.6 92.5l-.1 .1M320.6 92.5l.3-.1 2.4 1.3M323 93.9l.1 .1M323.1 94h.1M323.3 93.7l-.3 .2M323.3 93.7l.1 .2"/>
<path d="M323.4 93.9l-.3 .1M323.4 93.9v.3M338 83.1l-16.5 9.6M338 83.2l-16.5 9.5 1.2 .6 16.5-9.5M339.4 84l-16.5 9.5M339.9 84.2l-16.6 9.6M339.9 84.3l-16.6 9.5M343.9 86.7l-.1-.2 .1 22.7M343.9 86.7l.4 .2M343.9 86.7v22.5M343.9 86.6h.1M343.9 86.6l.4 .3"/>
<path d="M344.1 84.2l-.1 .2M344.1 84.2l1.7 1M344.1 84.2l.2-.2 1.7 1M344.3 86.9h.3M344.3 86.9v22.5M344.3 86.9h.1M344.3 86.8v.1M344.4 86.4v.4M344.5 86.7l.1 .1M344.6 86.9l.4-.2v22.5M344.6 86.9v22.5M344.6 86.1l-.2 .3"/>
<path d="M345.1 86.6l-.1 22.6M345.1 85.9l.6 .3M345.3 85.8l.5 .2M345.7 85.4l.1 .1M345.7 85.5l.1 .1M345.7 85.5l-1.2 .7v.5M345.7 85.4l-1.1 .7M345.7 86.2l-1.1 .6M345.8 86l-.1 .2M345.8 85.2v.1M345.8 85.6v.4M345.8 86l-.1 .3-1.1 .6-.2-.1"/>
<path d="M345.8 85.3v.7M346 85l-.2 .2M346 85l.1 .2M346.1 85.1l32.6-18.9zM346.1 85.2v.6M346.1 85.2l-.3 .1M346.1 85.8l-.3 .1M376 89.1h-.1l.1 .7M376 89.1l2.4 1.3M376 89.1l.3-.2 2.4 1.4M376.3 89.6l-.2-.1v.2M376.6 89.5l-30.4 17.5"/>
<path d="M376.6 89.5l-30.3 17.5 1.1 .6 30.4-17.5M376.6 89.5l1.2 .6M377.8 90.1l.1 .2M377.8 90.9l.6 .4M377.9 90.9l-29.8 17.2M377.9 90.8v.1M377.9 90.3v.5M377.9 90.3l-30.2 17.5M377.9 90.8l-29.8 17.3M378.1 90.6l.1 .1 .1 .2zM378.4 90.4l.1 .2M378.5 91.2l-.1 .1"/>
<path d="M378.5 90.6v.6M378.7 90.3l-.3 .1M378.7 90.3v.1M378.7 91.1l-.3 .2M378.7 91l.1 .1M378.7 90.4v.7l-.2 .1M378.7 90.4l-.2 .2M378.8 90.9l.1 .1M378.9 90.2l-.2 .4M379.4 90l.6 .3M379.6 90l.5 .2M379.8 88.5l.4 .2"/>
<path d="M380 89.6h.2l-.2 .8-1.1 .7-.2-.1M380 89.7l.1 .1M380 89.7l-1.1 .6-.1 .6M380 89.6l-1.1 .6M380 90.3l-1.1 .7M380.1 90.2l-.1 .1M380.1 89.8v.4M380.2 88.7h.3M380.2 90.2l19.3 11.2M380.2 89.7l19.2 11.1M380.2 90.2l19.2 11.1M380.9 88.5l-.4 .2"/>
<path d="M380.9 88.5l19.8 11.4M380.9 88.4l19.9 11.5M400.7 99.9h.1v.7l-1.2 .8-.2-.1M400.7 100h.1M400.7 100l-1.2 .7v.5M400.7 99.9l-1.1 .6M43 106.1h1.7M44.7 106.1h.4M45.1 103.6h197.5v.2M45.1 101.1h24.5M45.1 101.3h24.5M45.1 103.3h23.5"/>
<path d="M45.1 105.8h7.5M45.1 103.8h7.5M52.6 103.6v.3M52.6 105.8v.3M52.6 103.9v1.9M52.6 105.8h155M52.6 103.9h155M68 100.6v.5M68.6 103.6v-.5h3.2v.5M68.7 103.1v.5M69.6 100.6h-1.8v.5M70.8 101.1h43.8"/>
<path d="M70.8 100.6h1.5v.5M70.8 101.3h43.8M71.7 103.1v.5M71.8 103.3h41.8M72.2 100.6v.5M113.1 100.6v.5M113.6 103.6v-.5h3.2v.5M113.7 103.1v.5M114.6 100.6h-1.6v.5M115.8 101.1h46.2M115.8 100.6h1.6v.5M115.8 101.3h46.2"/>
<path d="M116.7 103.1v.5M116.8 103.3h44.1M117.3 100.6v.5M160.5 100.6v.5M160.9 103.6v-.5h3.3v.5M161.1 103.1v.5M162 100.6h-1.7v.5M163.2 101.1h42.1M163.2 100.6h1.6v.5M163.2 101.3h42.1M164 103.1v.5M164.2 103.3h40.1"/>
<path d="M164.7 100.6v.5M204.2 100.6v.5M204.3 103.6v-.5h3.3v.8M204.5 103.1v.5M205.3 100.6h-1.2v.5M206.6 100.6h2v.5M206.6 101.1h2M206.6 101.3h2M207.4 103.1v.5M207.6 105.8v.3M207.6 103.9v1.9M207.6 103.3h1"/>
<path d="M207.6 105.8h35M207.6 103.8h35M208.4 100.6v.5M208.6 101.1v.2M208.6 103.3v.3M208.6 101.3v2M242.6 105.8v.3h-197.5M242.6 103.8v2M343.9 109.2l.4 .2M344.3 109.4h.3M344.6 109.4l19.7 11.5M345 109.2l-.4 .2"/>
<path d="M345.1 106.7l2.7 1.6M345.1 108.3l20.5 11.9M345.1 108.4l20.4 11.8M345.1 108.1l1.5 .8M345.1 106.8l2.5 1.5M345.3 106.9h.1M345.3 106.8v.1M345.3 106.8l2.4 1.4M345.3 106.8l.3-.2 2.4 1.4M346.6 108.9l-.2 .2M347.1 108.7l.5 .3M347.3 108.6l.4 .3"/>
<path d="M347.6 108.3l.2 .1M347.6 108.4h.1M347.6 108.4l-1.1 .8M347.6 108.3l-1 .6M347.6 109l-.7 .4M347.7 108.9l-.1 .1M347.7 108.4v.5M347.7 108.2l.1 .1M347.8 108.8l-.1 .3-.7 .4M347.8 108.9h.1M347.8 108.3v.6M348 108l-.3 .2"/>
<path d="M348 108l.1 .2M348.1 108.2v.6M348.1 108.2l-.3 .1M348.1 108.8l-.3 .1M399.4 100.8v.5M399.5 101.2l.1 .1M399.6 100.5l-.2 .3M400.1 100.3l.6 .3M400.3 100.2l.5 .3M400.7 100.6l-1.1 .7M400.8 100.5l-.1 .1M400.8 100v.5"/>
<path d="M52.6 139v.3h17M52.6 139h155M52.6 138.3v.7M52.6 138.3h155M68.6 138l.1-.2h3l.1 .2M69.6 139.3h.3M69.6 139.3v34.5M69.9 139.3h.7M69.9 139.3v34.5M70.6 139.3h.2M70.6 139.3v34.5M70.8 139.3h43.8"/>
<path d="M70.8 139.3v34.5M113.6 138l.1-.2h3l.1 .2M114.6 139.3h.2M114.6 139.3v34.5M114.8 139.3h.8M114.8 139.3v34.5M115.6 139.3h.2M115.6 139.3v34.5M115.8 139.3h46.2M115.8 139.3v34.5M160.9 138l.2-.2h2.9l.2 .2M162 139.3h.2"/>
<path d="M162 139.3v34.5M162.2 139.3h.7M162.2 139.3v34.5M162.9 139.3h.3M162.9 139.3v34.5M163.2 139.3h43.1M163.2 139.3v34.5M204.3 138l.2-.2h2.9l.2 .2M206.3 139.3h.3M206.3 139.3v34.5M206.6 139.3h.7M206.6 139.3v34.5"/>
<path d="M207.3 139.3h.3M207.3 139.3v34.5M207.6 138v.3M207.6 138h-155v.3M207.6 139v.3M207.6 138.3v.7M207.6 139.3v34.5M284.6 138.2h2l.1 .9h-2.1zM284.6 139.3h2l.3-.3v-1.2h59.7v1.3l.1 .1 2.1 .1M284.6 139.3h-.2v35.5M284.6 139.3v34.5M285.4 139.3v34.5"/>
<path d="M285.6 139.3v34.5M286.9 138.3l-.3-.3h-2l-.2 .2v.9l.3 .2M286.9 139.1h59.7M286.9 138.9h.5M286.9 138h.5M287.4 138.8h58.7M287.4 138.1h58.7M287.4 137.8v1.3M346.1 137.8v1.3M346.1 138.9h.5M346.1 138h.5M346.6 138.3l.3-.3h2l.2 .3v.7l-.3 .3"/>
<path d="M346.7 138.2h2.2v.9h-2.1zM347.8 139.3v34.5M348.1 139.3v34.5M348.8 139.3h.3v35.5M348.8 139.3v34.5M364.2 121.1v.5M364.3 121.6h.1M364.3 120.9l-.1 .2M364.9 120.6l.6 .4M365.1 120.5l.4 .3M365.5 120.2h.1v.8l-1.3 .7-.1-.1M365.5 120.3h.1"/>
<path d="M365.5 120.3l-1.2 .7v.6M365.5 120.2l-1.2 .7M365.5 121l-1.2 .6M365.5 120.8v.2M365.5 120.3v.5M42.6 175.5h1.2M42.8 170.3l1.9-.1 .2 .2v4.3l-.1 .1-2-.1zM42.8 175.5v10.8M43.6 175.5v10.8M43.8 175v11.3M45.1 174.8v.2h197.5v-.2M45.1 174.6l-.3 .4h-2.2v11.3h.2"/>
<path d="M45.1 174.8l-.1-4.5-.2-.3h-2l-.2 .4v4.3l.4 .3M45.1 174.8h197.5M45.1 174h197.5M45.1 173.8h24.5M69.5 175v11.3M69.5 175.5h1.2M69.6 173.8h.3M69.7 175.5v10.8M69.9 173.8h.7M70.4 175.5v10.8M70.6 173.8h.2M70.7 175v11.3h-.3"/>
<path d="M70.8 173.8h43.8M114.6 173.8h.2M114.8 173.8h.8M115.6 173.8h.2M115.8 173.8h46.2M162 173.8h.2M162.2 173.8h.7M162.9 173.8h.3M163.2 173.8h43.1M206.3 173.8h.3M206.6 173.8h.7M207.3 173.8h.3"/>
<path d="M207.6 173.8h35v.2M242.6 174v.8M284.4 174.8l.2 .2M284.4 174.8v.2h64.7v-.2M284.4 173.8h.2M284.5 174.6h2.2M284.5 173.9h2.1l.1 .9-2.1 .1-.1-.1zM284.6 173.8h2.1l.2 .2v.8M284.6 173.8l-.2 .2M285.6 170h62.2M285.6 170.4h62.2M286.9 174.1l.2-.3h2.1l.1 .3"/>
<path d="M286.9 174.7l.3 .3M286.9 174.8l-.3 .2M287 174l2.1-.1 .1 .9-.1 .1h-2zM287 174.6h2.2M289.3 174.7l-.2 .3M289.3 175v-1.2h54.8v1.2M289.3 174.9h.6M289.3 173.9h.6M289.9 174.8h53.7M289.9 174h53.7M289.9 173.8v1.7h4.5v-.5M290.9 175.5v10.8h.2"/>
<path d="M291.1 175.5v10.8M293.1 175.5v10.8M293.4 175.5v10.8M302.9 175v.5h4.5v-.5M303.8 175.5v10.8M304.1 175.5v10.8M306.1 175.5v10.8M306.4 175.5v10.8h-.3M327.8 175v.5h4.5v-.5M328.8 175.5v10.8h.3M329.1 175.5v10.8M331 175.5v10.8"/>
<path d="M331.3 175.5v10.8M340.1 175.5v10.8M340.3 175.5v10.8M342.3 175.5v10.8M342.5 175.5v10.8h-.2M343.6 173.8v1.7h-4.5v-.5M343.6 174.9h.5M343.6 173.9h.5M344.1 174.1l.1-.3h2.2l.2 .3M344.1 174.7l.2 .3M344.2 174.6h2.2M344.2 174l2.1-.1 .1 .8-.1 .2h-2z"/>
<path d="M346.6 174.7l-.3 .3M346.6 174.8l.2 .2M346.7 174.6h2.2M346.7 173.9h2.1l.1 .9-2.1 .1zM348.8 173.8l.3 .2M348.8 173.8h-2.1l-.1 .1v.9M348.8 173.8h.3M349.1 174.8l-.3 .2M42.6 187.3l.2 .2h27.6l.3-.2M42.6 186.5v.8M42.6 186.5h28.1M42.6 187.3h28.1"/>
<path d="M42.8 186.3l-.2 .2M42.8 186.3h.8M43.6 186.3h.2M43.8 186.3h25.7M49.8 186.3v-.5h17.6v.5M50.1 185v-.5h.6v.5M50.1 185h.6M50.1 185v.8M50.7 185v.8M54.4 185.8v.5M54.7 185v-.5h.6v.5M54.7 185h.6"/>
<path d="M54.7 185v.8M55.3 185v.8M61.5 185v-.5h.6v.5M61.5 185h.6M61.5 185v.8M62.1 185v.8M66.6 185v-.5h.6v.5M66.6 185h.6M66.6 185v.8M67.2 185v.8M69.5 186.3h.2M69.7 186.3h.7"/>
<path d="M70.4 186.3l.3 .2M70.7 186.5v.8M290.9 187.3l.2 .2h15l.3-.2M290.9 186.5h15.5M290.9 187.3h15.5M290.9 186.5v.8M291.1 186.3l-.2 .2M291.1 186.3h2M293.1 186.3h.3M293.4 185.8h10.4M293.4 186.3h10.4M293.7 185.8l.1-1 .3-.3h.8l.3 .2v1.1"/>
<path d="M302 185.8v-1l.4-.3 1 .2 .1 1.1M303.8 186.3h.3M304.1 186.3h2M306.1 186.3l.3 .2M306.4 186.5v.8M328.8 187.3l.3 .2h13.2l.2-.2M328.8 186.5h13.7M328.8 187.3h13.7M328.8 186.5v.8M329.1 186.3l-.3 .2M329.1 186.3h1.9M331 186.3h.3"/>
<path d="M331.3 185.8h8.8M331.3 186.3h8.8M331.7 185.8v-.9l.1-.2 .9-.2a.49 .49 0 0 1 .5 .5v.8M338.2 185.8v-1l.4-.3h.7l.3 .2 .1 1.1M340.1 186.3h.2M340.3 186.3h2M342.3 186.3l.2 .2M342.5 186.5v.8"/>
<circle cx="302.2" cy="21.8" r=".13"/>
<circle cx="327.7" cy="36.5" r=".14"/>
<circle cx="286.6" cy="48" r=".17"/>
<circle cx="301.1" cy="46.2" r=".14"/>
<circle cx="268.7" cy="61.3" r=".18"/>
<circle cx="275.4" cy="65.2" r=".18"/>
<circle cx="326.7" cy="61" r=".14"/>
<circle cx="379" cy="66.2" r=".14"/>
<circle cx="294.5" cy="185.3" r=".26"/>
<circle cx="302.7" cy="185.3" r=".26"/>
<circle cx="332.4" cy="185.3" r=".26"/>
<circle cx="338.9" cy="185.3" r=".26"/>
</g>
<text font-size="6.7" x="353.5" y="261.6">NV100017_1</text>
<text font-size="5.3" x="339.1" y="278.3">FRAME STRUCTURE -1</text>
<g font-size="4.7">
<text x="31.2" y="9">8</text>
<text x="88.7" y="9">7</text>
<text x="138.7" y="9">6</text>
<text x="188.7" y="9">5</text>
<text x="238.7" y="9">4</text>
<text x="288.7" y="9">3</text>
<text x="338.7" y="9">2</text>
<text x="391.2" y="9">1</text>
<text x="229.2" y="21.1">1</text>
<text x="240.9" y="20.9">9</text>
<text x="260.9" y="20.9">8</text>
<text x="272.2" y="20.9">12</text>
<text x="284.9" y="20.9">14</text>
<text x="16.4" y="25.5">F</text>
<text x="411.4" y="25.5">F</text>
<text x="42" y="34.8">146</text>
<text x="31" y="48.2" transform="rotate(-90 31 48.2)">130</text>
<text x="38.6" y="58.1" transform="rotate(-90 38.6 58.1)">175</text>
<text x="16.3" y="74.7">E</text>
<text x="29.9" y="75.4">237</text>
<text x="411.2" y="74.7">E</text>
<text x="38.6" y="95.4" transform="rotate(-90 38.6 95.4)">210</text>
<text x="32.8" y="106.8" transform="rotate(-90 32.8 106.8)">130</text>
<text x="250.6" y="110.6">6</text>
<text x="261.8" y="110.6">13</text>
<text x="277.2" y="110.6">7</text>
<text x="290" y="111">2</text>
<text x="301.8" y="110.6">4</text>
<text x="313.6" y="110.6">3</text>
<text x="327.1" y="110.6">5</text>
<text x="378" y="116.7">10</text>
<text x="391.6" y="116.7">11</text>
<text x="15.8" y="124.7">D</text>
<text x="311.6" y="120.8">1294</text>
<text x="410.8" y="124.7">D</text>
<text x="124.9" y="126.8">3100</text>
<text x="311.6" y="126.8">1174</text>
<text x="57.2" y="155.5">340</text>
<text x="88.8" y="155.5">875</text>
<text x="135" y="155.5">923</text>
<text x="180.9" y="155.5">863</text>
<text x="218.4" y="160.4" transform="rotate(-90 218.4 160.4)">690</text>
<text x="296.5" y="156.9" transform="rotate(-90 296.5 156.9)">619</text>
<text x="323.6" y="159.4" transform="rotate(-90 323.6 159.4)">694</text>
<text x="358.1" y="160.4" transform="rotate(-90 358.1 160.4)">690</text>
<text x="370.1" y="160.3" transform="rotate(-90 370.1 160.3)">744</text>
<text x="15.6" y="174.7">C</text>
<text x="410.6" y="174.7">C</text>
<text x="140.2" y="196.5">3950</text>
<text x="277.2" y="196.5" transform="rotate(-90 277.2 196.5)">215</text>
<text x="294.8" y="196.5">310</text>
<text x="331.8" y="196.5">275</text>
<text x="311.6" y="202.5">1074</text>
<text x="311.6" y="208.5">1294</text>
<text x="16.2" y="224.7">B</text>
<text x="411.2" y="224.7">B</text>
<text x="266.2" y="239.9">PAINTING/POWDER</text>
<text x="276.7" y="244.4">COATING</text>
<text x="15.8" y="274">A</text>
<text x="410.8" y="274">A</text>
<text x="302.7" y="278.3">MS</text>
<text x="31.2" y="291">8</text>
<text x="88.7" y="291">7</text>
<text x="138.7" y="291">6</text>
<text x="188.7" y="291">5</text>
<text x="238.7" y="291">4</text>
<text x="288.7" y="291">3</text>
<text x="338.7" y="291">2</text>
<text x="391.2" y="291">1</text>
</g>
<text font-size="3.9" x="400.9" y="275.5">A3</text>
<g font-size="2.9">
<text x="365.5" y="241.3">NIHVA TECHNOLOGIES PVT LTD</text>
<text x="373.7" y="244.3">Email:-info@nihva.com</text>
<text x="372.6" y="247.3">Website:-www.nihva.com</text>
</g>
<text font-size="2.7" x="229.8" y="231.1">Use Tolerance as per ISO-2768 part 1&amp;2:1989</text>
<g font-size="2">
<text x="230.6" y="234.6">UNLESS OTHERWISE SPECIFIED:</text>
<text x="230.6" y="237.1">DIMENSIONS ARE IN MILLIMETERS</text>
<text x="230.6" y="239.6">SURFACE FINISH:</text>
<text x="264.4" y="234.6">FINISH:</text>
<text x="311.3" y="234.5">DEBURR AND</text>
<text x="311.3" y="237">BREAK SHARP</text>
<text x="311.3" y="239.5">EDGES</text>
<text x="342.6" y="236">DO NOT SCALE DRAWING</text>
<text x="383.3" y="236.2">REVISION</text>
<text x="230.6" y="242.1">TOLERANCES:</text>
<text x="232.2" y="244.6">LINEAR:</text>
<text x="232.2" y="247.1">ANGULAR:</text>
<text x="244.3" y="252">NAME</text>
<text x="260" y="251.9">SIGNATURE</text>
<text x="277.2" y="251.9">DATE</text>
<text x="330.1" y="251.9">TITLE:</text>
<text x="230.6" y="256.1">DRAWN</text>
<text x="244.4" y="256.1">ROHIT</text>
<text x="274.6" y="255.6">26-10-2020</text>
<text x="230.9" y="260.3">CHK'D</text>
<text x="241.1" y="260.3">SHAILENDRA</text>
<text x="274.6" y="260">26-10-2020</text>
<text x="230.4" y="264.4">APPV'D</text>
<text x="231.1" y="268.8">MFG</text>
<text x="245.9" y="264.4">VT</text>
<text x="274.6" y="264.3">26-10-2020</text>
<text x="231.5" y="273">Q.A</text>
<text x="285.6" y="272.5">MATERIAL:</text>
<text x="330" y="272.5">DWG NO.</text>
<text x="285.6" y="285.5">WEIGHT: GMS</text>
<text x="330.1" y="285.6">SCALE:1:50</text>
<text x="374.5" y="285.6">SHEET 1 OF 1</text>
</g>
</svg>
